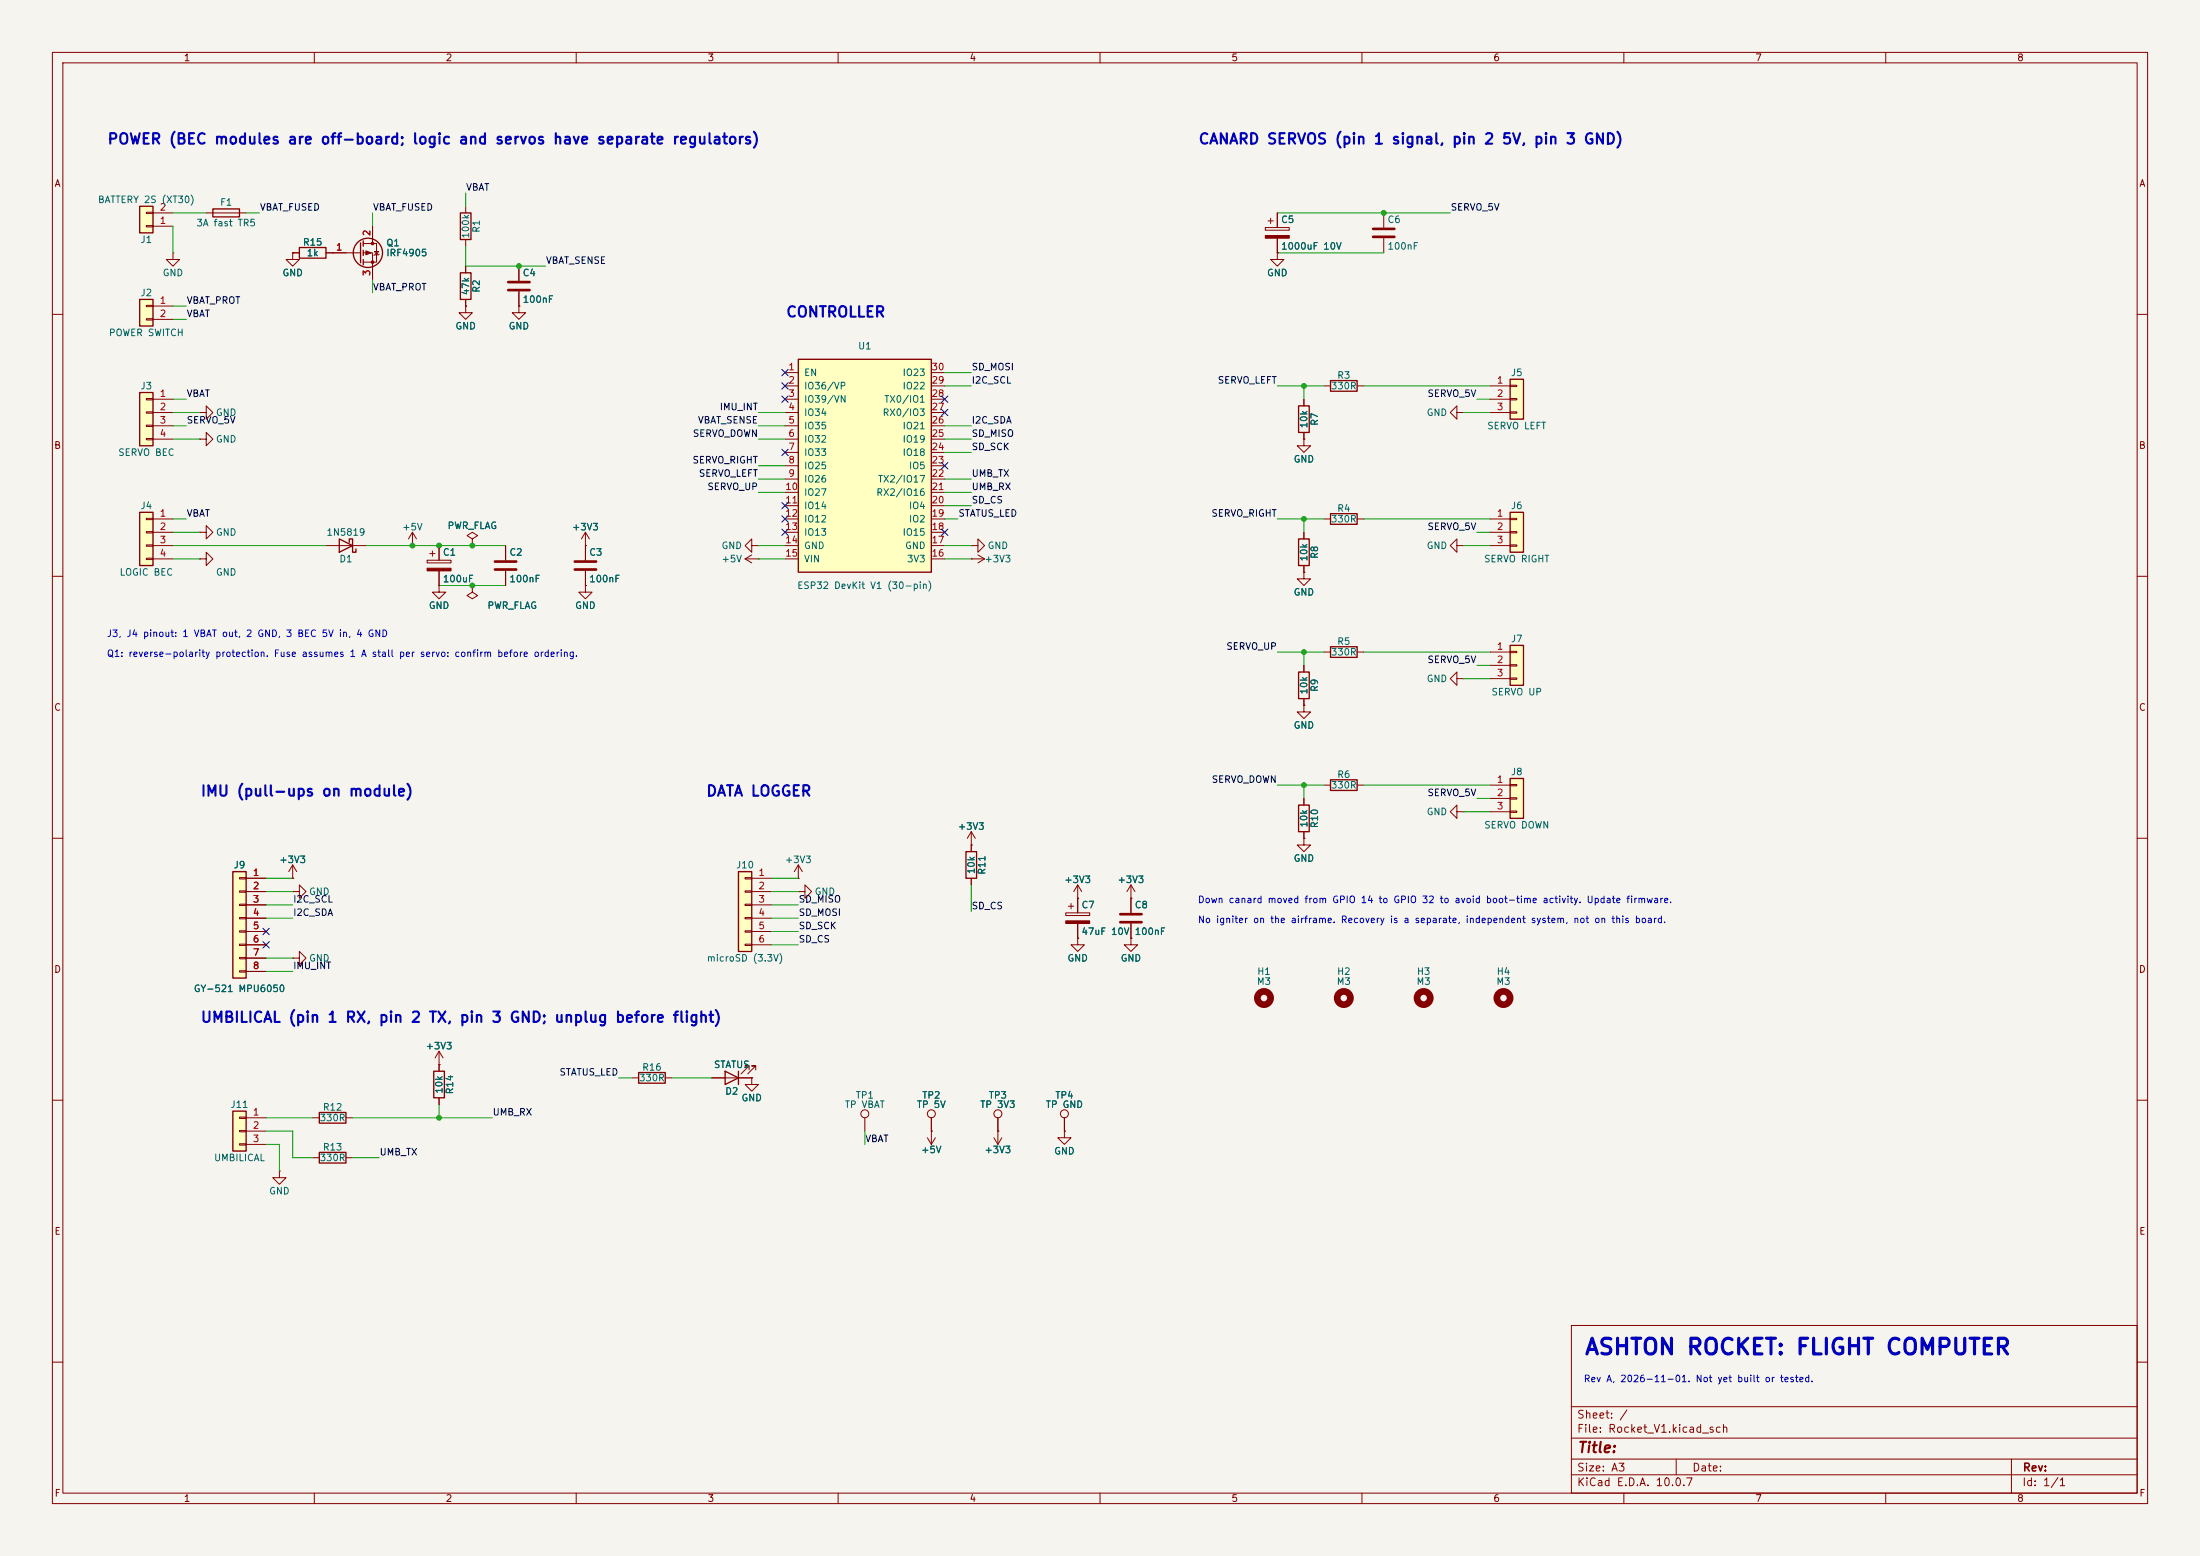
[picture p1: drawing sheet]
<svg xmlns="http://www.w3.org/2000/svg" width="420mm" height="297mm" viewBox="0 0 420 297" stroke-linecap="round" stroke-linejoin="round" font-family="sans-serif">
<path d="M0 0h420v297h-420z" fill="#f5f4ef" stroke="#f5f4ef" stroke-width=".19"/>
<g fill="none" stroke="#840000" stroke-width=".19">
<path d="M10 10h400v277h-400zM12 12h396v273h-396zM60 10v2M110 10v2M160 10v2M210 10v2M260 10v2M310 10v2M360 10v2M39.4 40.6h7.6M10 60h2M408 60h2"/>
<path d="M10 110h2M408 110h2M252.7 124.5h1.3M259.1 124.5h1.2M10 160h2M408 160h2M205.7 179.1v1.2h1.3l-1.3 1.3-1.2-1.3h1.2M205.7 179.1h.1M10 210h2M408 210h2M300 253h108v32h-108zM10 260h2"/>
<path d="M300 278.5h108M300 274.5h108M300 268.5h108M320 278.5v3M384 278.5v6.5M408 260h2M60 285v2M110 285v2M160 285v2M210 285v2M260 285v2M300 281.5h108"/>
<path d="M310 285v2M360 285v2"/>
</g>
<path d="M40.6 39.9h5.1v1.5h-5.1zM254 123.4h5.1v2.1h-5.1z" fill="none" stroke="#840000" stroke-width=".25"/>
<path d="M288.3 123.2h2.5v7.6h-2.5z" fill="#ffffc2"/>
<path d="M288.3 123.2h2.5v7.6h-2.5zM247.9 153.7h2v5.1h-2zM254 148.8h5.1v2.1h-5.1z" fill="none" stroke="#840000" stroke-width=".25"/>
<path d="M284.5 124.5h3.8M284.5 127h3.8M284.5 129.5h3.8M288.3 124.3h1.3v.3h-1.3zM288.3 126.9h1.3v.2h-1.3zM288.3 129.4h1.3v.3h-1.3zM248.9 152.4v1.3M248.9 158.8v1.2M252.7 149.9h1.3M259.1 149.9h1.2M278.1 154.9v-1.2l-1.2 1.2 1.2 1.3v-1.3h1.3M279.4 154.9h.1" fill="none" stroke="#840000" stroke-width=".19"/>
<g fill="none" stroke="#840000" stroke-width="1.3">
<circle cx="241.3" cy="190.5" r="1.27"/>
<circle cx="256.5" cy="190.5" r="1.27"/>
<circle cx="271.8" cy="190.5" r="1.27"/>
<circle cx="287" cy="190.5" r="1.27"/>
</g>
<path d="M152.4 68.6h25.4v40.6h-25.4z" fill="#ffffc2"/>
<path d="M152.4 68.6h25.4v40.6h-25.4z" fill="none" stroke="#840000" stroke-width=".25"/>
<g fill="none" stroke="#840000" stroke-width=".19">
<path d="M33 48.3v1.2h1.3l-1.3 1.3-1.3-1.3h1.3M33 48.3h.1M88.9 58.4v1.3h1.3l-1.3 1.3-1.3-1.3h1.3M88.9 58.4h.1M99.1 58.4v1.3h1.2l-1.2 1.3-1.3-1.3h1.3M99.1 58.4h.1M149.9 71.1h2.5M149.9 73.7h2.5M149.9 76.2h2.5M149.9 78.7h2.5M177.8 71.1h2.5M177.8 73.7h2.5"/>
<path d="M177.8 76.2h2.5M177.8 78.7h2.5M149.9 81.3h2.5M149.9 83.8h2.5M149.9 86.4h2.5M149.9 88.9h2.5M149.9 91.4h2.5M149.9 94h2.5M149.9 96.5h2.5M149.9 99.1h2.5M177.8 81.3h2.5M177.8 83.8h2.5"/>
<path d="M177.8 86.4h2.5M177.8 88.9h2.5M177.8 91.4h2.5M177.8 94h2.5M177.8 96.5h2.5M177.8 99.1h2.5M78.7 104.1h.1M78.7 101.6l-.7 1.3M78.7 101.6l.8 1.3M78.7 101.6v2.5M81.5 106.9h4.6v.5h-4.6zM82 105.7h1.1"/>
<path d="M82.5 105.2v1M83.8 104.1v2.8M83.8 109v2.8M90.2 102.9l1-.7-1-.6-1 .6 1 .7v1.2M90.2 104.1h.1M96.5 104.1v2.8M96.5 109v2.8M111.8 104.1h.1M111.8 101.6v5.3M111.8 109v2.8M111.8 101.6l-.8 1.3M111.8 101.6l.7 1.3"/>
<path d="M149.9 101.6h2.5M149.9 104.1h2.5M149.9 106.7h2.5M177.8 101.6h2.5M177.8 104.1h2.5M177.8 106.7h2.5M248.9 134.6v1.3h1.3l-1.3 1.3-1.3-1.3h1.3M248.9 134.6h.1M278.1 129.5v-1.2l-1.2 1.2 1.2 1.3v-1.3h1.3M279.4 129.5h.1"/>
</g>
<path d="M81.5 108.5h4.6v.5h-4.6z" fill="#840000" stroke="#840000" stroke-width=".19"/>
<path d="M94.5 107.2h4.1M94.5 108.7h4.1M109.7 107.2h4.1M109.7 108.7h4.1" fill="none" stroke="#840000" stroke-width=".51"/>
<path d="M26.7 39.4h2.5v5.1h-2.5z" fill="#ffffc2"/>
<path d="M26.7 39.4h2.5v5.1h-2.5z" fill="none" stroke="#840000" stroke-width=".25"/>
<path d="M27.9 43.1h1.3v.2h-1.3zM27.9 40.5h1.3v.3h-1.3zM29.2 43.2h3.8M29.2 40.6h3.8" fill="none" stroke="#840000" stroke-width=".19"/>
<path d="M26.7 74.9h2.5v10.2h-2.5z" fill="#ffffc2"/>
<path d="M26.7 74.9h2.5v10.2h-2.5z" fill="none" stroke="#840000" stroke-width=".25"/>
<g fill="none" stroke="#840000" stroke-width=".19">
<path d="M27.9 76.1h1.3v.2h-1.3zM27.9 78.6h1.3v.3h-1.3zM29.2 76.2h3.8M29.2 78.7h3.8M38.1 78.7h1.3v-1.2l1.2 1.2-1.2 1.3v-1.3M38.1 78.7h.1M27.9 81.2h1.3v.2h-1.3zM27.9 83.7h1.3v.2h-1.3zM29.2 81.3h3.8M29.2 83.8h3.8M38.1 83.8h1.3v-1.2l1.2 1.2-1.2 1.3v-1.3M38.1 83.8h.1"/>
<path d="M248.9 83.8v1.3h1.3l-1.3 1.3-1.3-1.3h1.3M248.9 83.8h.1M142.2 106.7l1.3 .7M142.2 106.7h2.6M143.5 104.1v-1.2l-1.3 1.2 1.3 1.3v-1.3h1.3M143.5 105.9l-1.3 .8M144.8 106.7h.1M144.8 104.1h.1"/>
</g>
<path d="M288.3 148.6h2.5v7.6h-2.5z" fill="#ffffc2"/>
<path d="M247.9 77.5h2v5.1h-2zM254 98h5.1v2.1h-5.1zM247.9 128.3h2v5.1h-2zM288.3 148.6h2.5v7.6h-2.5z" fill="none" stroke="#840000" stroke-width=".25"/>
<g fill="none" stroke="#840000" stroke-width=".19">
<path d="M248.9 76.2v1.3M248.9 82.6v1.2M252.7 99.1h1.3M259.1 99.1h1.2M90.2 111.8v1.2l1 .7-1 .6-1-.6 1-.7M90.2 111.8h.1M111.8 111.8v1.2h1.2l-1.2 1.3-1.3-1.3h1.3M111.8 111.8h.1M248.9 127v1.3M248.9 133.4v1.2M284.5 149.9h3.8M284.5 152.4h3.8"/>
<path d="M284.5 154.9h3.8M288.3 149.7h1.3v.3h-1.3zM288.3 152.3h1.3v.2h-1.3zM288.3 154.8h1.3v.3h-1.3zM55.9 170.2h1.2v-1.3l1.3 1.3-1.3 1.3v-1.3M55.9 170.2h.1M248.9 160v1.3h1.3l-1.3 1.3-1.3-1.3h1.3M248.9 160h.1"/>
</g>
<path d="M141 166.4h2.5v15.2h-2.5z" fill="#ffffc2"/>
<path d="M141 166.4h2.5v15.2h-2.5zM184.4 162.6h2v5h-2zM61 212.3h5v2.1h-5zM61 220h5v2h-5zM138.4 204.5l2.6 1.2-2.6 1.3zM141 204.5v2.5" fill="none" stroke="#840000" stroke-width=".25"/>
<g fill="none" stroke="#840000" stroke-width=".19">
<path d="M185.4 106.7h.1M185.4 106.7h2.6M186.7 105.9l1.3 .8M188 106.7l-1.3 .7M185.4 158.8v3.8M185.4 158.8l-.7 1.2M185.4 158.8l.8 1.2M142.2 167.5h1.3v.3h-1.3zM142.2 170.1h1.3v.2h-1.3zM142.2 172.6h1.3v.2h-1.3zM142.2 175.1h1.3v.3h-1.3zM142.2 177.7h1.3v.2h-1.3z"/>
<path d="M143.5 167.6h3.8M143.5 170.2h3.8M143.5 172.7h3.8M143.5 175.3h3.8M143.5 177.8h3.8M152.4 167.6h.1M152.4 170.2h1.3v-1.3l1.2 1.3-1.2 1.3v-1.3M152.4 170.2h.1M152.4 165.1l-.8 1.3M152.4 165.1l.8 1.3M152.4 165.1v2.5M185.4 161.3h.1"/>
<path d="M185.4 167.6v1.3M55.9 182.9h1.2v-1.3l1.3 1.3-1.3 1.3v-1.3M55.9 182.9h.1M142.2 180.2h1.3v.3h-1.3zM143.5 180.3h3.8M59.7 213.4h1.3M66 213.4h1.3M135.9 205.7h7.6M143 204.2v-.7h-.8h.8l-1.5 1.5M143.5 205.7v1.3h1.3l-1.3 1.3-1.3-1.3h1.3M143.5 205.7h.1M144.3 204.2v-.7h-.8h.8l-1.6 1.5"/>
<path d="M59.7 221h1.3M66 221h1.3"/>
</g>
<path d="M288.3 72.4h2.5v7.6h-2.5z" fill="#ffffc2"/>
<g fill="none" stroke="#840000" stroke-width=".25">
<path d="M57.1 47.2h5.1v2.1h-5.1zM68.8 46.4v3.8M69.3 46v1M69.3 47.8v1M69.3 49.5v1M288.3 72.4h2.5v7.6h-2.5zM64.8 102.9l2.5 1.2-2.5 1.3zM66.7 103.5v-.6h.6v2.5h.6v-.6"/>
<circle cx="70.2" cy="48.3" r="2.79"/>
</g>
<g fill="none" stroke="#840000" stroke-width=".19">
<path d="M55.9 48.3v1.2h1.2l-1.2 1.3-1.3-1.3h1.3M55.9 48.3h.1M55.9 48.3h1.2M62.2 48.3h6.6M69.3 46.5h2.6v3.5h-2.6M69.3 48.3h1.8v5M71.1 43.2v3.3M71.5 48h.8l-.4 .6zM72.4 48.5l-1 .3M278.1 78.7v-1.2l-1.2 1.2 1.2 1.3v-1.3h1.3M279.4 78.7h.1M284.5 73.7h3.8"/>
<path d="M284.5 76.2h3.8M284.5 78.7h3.8M288.3 73.5h1.3v.3h-1.3zM288.3 76.1h1.3v.2h-1.3zM288.3 78.6h1.3v.3h-1.3zM62.2 104.1h7.6M185.4 104.1h1.3v-1.2l1.3 1.2-1.3 1.3v-1.3M185.4 104.1h.1M55.9 167.6h.1M55.9 165.1l-.8 1.3M55.9 165.1l.7 1.3M55.9 165.1v2.5"/>
<path d="M165.1 213.4v2.5M177 217.2l.8 1.2M177.8 215.9h.1M177.8 213.4v5M178.6 217.2l-.8 1.2M189.7 217.2l.8 1.2M190.5 215.9h.1M190.5 213.4v5M191.3 217.2l-.8 1.2M203.2 215.9v1.3h1.3l-1.3 1.2-1.3-1.2h1.3M203.2 215.9h.1M203.2 213.4v2.5"/>
<circle cx="165.1" cy="212.6" r=".76"/>
<circle cx="177.8" cy="212.6" r=".76"/>
<circle cx="190.5" cy="212.6" r=".76"/>
<circle cx="203.2" cy="212.6" r=".76"/>
</g>
<g fill="#840000" stroke="#840000" stroke-width=".19">
<path d="M69.8 47.9l1.1 .4-1.1 .3z"/>
<circle cx="71.1" cy="46.5" r=".25"/>
<circle cx="71.1" cy="50" r=".25"/>
</g>
<path d="M26.7 97.8h2.5v10.2h-2.5z" fill="#ffffc2"/>
<path d="M26.7 97.8h2.5v10.2h-2.5z" fill="none" stroke="#840000" stroke-width=".25"/>
<g fill="none" stroke="#840000" stroke-width=".19">
<path d="M27.9 98.9h1.3v.3h-1.3zM29.2 99.1h3.8M27.9 101.5h1.3v.2h-1.3zM27.9 104h1.3v.3h-1.3zM27.9 106.6h1.3v.2h-1.3zM29.2 101.6h3.8M29.2 104.1h3.8M29.2 106.7h3.8M38.1 106.7h1.3v-1.3l1.2 1.3-1.2 1.3v-1.3M38.1 106.7h.1M38.1 101.6h1.3v-1.3l1.2 1.3-1.2 1.3v-1.3M38.1 101.6h.1"/>
<path d="M83.8 111.8v1.2h1.3l-1.3 1.3-1.3-1.3h1.3M83.8 111.8h.1"/>
</g>
<path d="M26.7 57.2h2.5v5h-2.5z" fill="#ffffc2"/>
<path d="M26.7 57.2h2.5v5h-2.5z" fill="none" stroke="#840000" stroke-width=".25"/>
<path d="M27.9 58.3h1.3v.2h-1.3zM29.2 58.4h3.8M27.9 60.8h1.3v.3h-1.3zM29.2 61h3.8" fill="none" stroke="#840000" stroke-width=".19"/>
<path d="M288.3 97.8h2.5v7.6h-2.5z" fill="#ffffc2"/>
<path d="M288.3 97.8h2.5v7.6h-2.5z" fill="none" stroke="#840000" stroke-width=".25"/>
<path d="M264.2 40.6v2.8M264.2 45.5v2.8M284.5 99.1h3.8M288.3 98.9h1.3v.3h-1.3zM278.1 104.1v-1.2l-1.2 1.2 1.2 1.3v-1.3h1.3M279.4 104.1h.1M284.5 101.6h3.8M284.5 104.1h3.8M288.3 101.5h1.3v.2h-1.3zM288.3 104h1.3v.3h-1.3zM215.9 179.1v1.2h1.3l-1.3 1.3-1.3-1.3h1.3M215.9 179.1h.1" fill="none" stroke="#840000" stroke-width=".19"/>
<path d="M262.1 43.7h4.1M262.1 45.2h4.1" fill="none" stroke="#840000" stroke-width=".51"/>
<path d="M44.4 212.1h2.6v7.6h-2.6z" fill="#ffffc2"/>
<path d="M87.9 40.6h2v5.1h-2zM87.9 52.1h2v5.1h-2zM254 72.6h5.1v2.1h-5.1zM247.9 102.9h2v5.1h-2zM44.4 212.1h2.6v7.6h-2.6zM82.8 204.5h2v5.1h-2zM121.9 204.7h5.1v2.1h-5.1z" fill="none" stroke="#840000" stroke-width=".25"/>
<g fill="none" stroke="#840000" stroke-width=".19">
<path d="M88.9 39.4v1.2M88.9 45.7v1.3M88.9 50.8v1.3M88.9 57.2v1.2M99.1 50.8v2.8M99.1 55.6v2.8M241.6 43.4h4.5v.5h-4.5zM242.1 42.2h1M242.6 41.7v1M243.8 48.3v1.2h1.3l-1.3 1.3-1.2-1.3h1.2M243.8 48.3h.1M243.8 40.6v2.8"/>
<path d="M243.8 45.5v2.8M252.7 73.7h1.3M259.1 73.7h1.2M248.9 109.2v1.3h1.3l-1.3 1.3-1.3-1.3h1.3M248.9 109.2h.1M248.9 101.6v1.3M248.9 108v1.2M203.5 174.2h4.5v.6h-4.5zM204 173h1M204.5 172.5v1M205.7 171.5h.1M205.7 168.9v5.3"/>
<path d="M205.7 176.3v2.8M205.7 168.9l-.7 1.3M205.7 168.9l.8 1.3M215.9 171.5h.1M215.9 168.9l-.8 1.3M215.9 168.9l.8 1.3M215.9 168.9v5.3M215.9 176.3v2.8M45.7 213.2h1.3v.3h-1.3zM45.7 215.8h1.3v.2h-1.3zM45.7 218.3h1.3v.3h-1.3zM47 213.4h3.8"/>
<path d="M47 215.9h3.8M47 218.4h3.8M83.8 203.2h.1M83.8 200.7l-.7 1.2M83.8 200.7l.8 1.2M83.8 200.7v3.8M83.8 209.6v1.2M120.6 205.7h1.3M127 205.7h1.3M53.3 223.5v1.3h1.3l-1.3 1.3-1.2-1.3h1.2M53.3 223.5h.1"/>
</g>
<g fill="#840000" stroke="#840000" stroke-width=".19">
<path d="M241.6 45h4.5v.5h-4.5z"/>
<path d="M203.5 175.8h4.5v.5h-4.5z"/>
</g>
<path d="M97 53.8h4.1M97 55.4h4.1M213.9 174.5h4M213.9 176h4" fill="none" stroke="#840000" stroke-width=".51"/>
<path d="M44.4 166.4h2.6v20.3h-2.6z" fill="#ffffc2"/>
<path d="M44.4 166.4h2.6v20.3h-2.6z" fill="none" stroke="#840000" stroke-width=".25"/>
<g fill="none" stroke="#840000" stroke-width=".19">
<path d="M55.9 48.3h.1M55.9 48.3h1.2M62.2 48.3h3.8M71.1 43.2v2.5M71.1 50.8v2.5M88.9 58.4h.1M88.9 50.8v1.3M88.9 57.2v1.2M99.1 58.4h.1M99.1 50.8v2.8M99.1 55.6v2.8M243.8 48.3h.1"/>
<path d="M243.8 40.6v2.8M243.8 45.5v2.8M248.9 76.2v1.3M248.9 83.8h.1M248.9 82.6v1.2M83.8 111.8h.1M83.8 104.1v2.8M83.8 109v2.8M90.2 104.1h.1M90.2 111.8h.1M96.5 104.1v2.8M96.5 109v2.8"/>
<path d="M111.8 104.1h.1M111.8 111.8h.1M111.8 104.1v2.8M111.8 109v2.8M248.9 109.2h.1M248.9 101.6v1.3M248.9 108v1.2M248.9 134.6h.1M248.9 127v1.3M248.9 133.4v1.2M248.9 152.4v1.3M248.9 158.8v1.2"/>
<path d="M45.7 167.5h1.3v.3h-1.3zM45.7 170.1h1.3v.2h-1.3zM45.7 172.6h1.3v.2h-1.3zM45.7 175.1h1.3v.3h-1.3zM45.7 177.7h1.3v.2h-1.3zM47 167.6h3.8M47 170.2h3.8M47 172.7h3.8M47 175.3h3.8M47 177.8h3.8M55.9 167.6h.1M185.4 161.3h.1"/>
<path d="M185.4 161.3v1.3M185.4 167.6v1.3M205.7 171.5h.1M205.7 179.1h.1M205.7 171.5v2.7M205.7 176.3v2.8M215.9 171.5h.1M215.9 179.1h.1M215.9 171.5v2.7M215.9 176.3v2.8M248.9 160h.1M45.7 180.2h1.3v.3h-1.3z"/>
<path d="M45.7 182.8h1.3v.2h-1.3zM45.7 185.3h1.3v.2h-1.3zM47 180.3h3.8M47 182.9h3.8M47 185.4h3.8M83.8 203.2h.1M83.8 203.2v1.3M83.8 209.6v1.2M135.9 205.7h2.5M141 205.7h2.5M143.5 205.7h.1M177.8 215.9h.1"/>
<path d="M177.8 213.4v2.5M190.5 215.9h.1M190.5 213.4v2.5M203.2 215.9h.1M203.2 213.4v2.5"/>
</g>
<g fill="none" stroke="#009600" stroke-width=".19">
<path d="M88.9 36.8v2.6M33 58.4h2.6M33 43.2v5.1M33 40.6h6.4M47 40.6h2.5M63.5 48.3h.1M71.1 40.6v2.6M71.1 53.3v2.6M88.9 47v3.8h15.2M243.8 40.6h33.1M243.8 48.3h20.4M33 76.2h2.6"/>
<path d="M33 78.7h5.1M33 61h2.6M144.8 78.7h5.1M180.3 73.7h5.1M180.3 71.1h5.1M243.8 73.7h8.9M248.9 73.7v2.5M260.3 73.7h24.2M279.4 78.7h5.1M281.9 76.2h2.6M33 99.1h2.6M33 83.8h5.1"/>
<path d="M33 81.3h2.6M144.8 88.9h5.1M144.8 83.8h5.1M144.8 81.3h5.1M144.8 91.4h5.1M144.8 94h5.1M180.3 99.1h2.6M180.3 83.8h5.1M180.3 81.3h5.1M180.3 91.4h5.1M180.3 96.5h5.1M180.3 94h5.1"/>
<path d="M180.3 86.4h5.1M243.8 99.1h8.9M248.9 99.1v2.5M260.3 99.1h24.2M33 106.7h5.1M33 101.6h5.1M33 104.1h29.2M69.8 104.1h26.7M83.8 111.8h12.7M144.8 106.7h5.1M144.8 104.1h5.1M180.3 106.7h5.1"/>
<path d="M180.3 104.1h5.1M279.4 104.1h5.1M281.9 101.6h2.6M243.8 124.5h8.9M248.9 124.5v2.5M260.3 124.5h24.2M279.4 129.5h5.1M281.9 127h2.6M243.8 149.9h8.9M248.9 149.9v2.5M260.3 149.9h24.2M279.4 154.9h5.1"/>
<path d="M281.9 152.4h2.6M50.8 172.7h5.1M50.8 170.2h5.1M50.8 167.6h5.1M50.8 175.3h5.1M147.3 172.7h5.1M147.3 170.2h5.1M147.3 167.6h5.1M147.3 175.3h5.1M147.3 177.8h5.1M185.4 168.9v5.1M50.8 185.4h5.1"/>
<path d="M50.8 182.9h5.1M147.3 180.3h5.1M50.8 215.9h5.1v5.1h3.8M50.8 213.4h8.9M50.8 218.4h2.5v5.1M67.3 213.4h26.7M83.8 210.8v2.6M118.1 205.7h2.5M128.3 205.7h7.6M165.1 215.9v2.5M67.3 221h5.1"/>
</g>
<g fill="none" stroke="#000084" stroke-width=".19">
<path d="M149.3 75.6l1.2 1.2M149.3 73.1l1.2 1.2M149.3 70.5l1.2 1.2M150.5 75.6l-1.2 1.2M150.5 73.1l-1.2 1.2M150.5 70.5l-1.2 1.2M179.7 78.1l1.2 1.2M179.7 75.6l1.2 1.2M180.9 78.1l-1.2 1.2M180.9 75.6l-1.2 1.2M149.3 95.9l1.2 1.2M149.3 85.8l1.2 1.2"/>
<path d="M149.3 98.5l1.2 1.2M150.5 95.9l-1.2 1.2M150.5 85.8l-1.2 1.2M150.5 98.5l-1.2 1.2M179.7 88.3l1.2 1.2M180.9 88.3l-1.2 1.2M149.3 101l1.2 1.2M150.5 101l-1.2 1.2M179.7 101l1.2 1.2M180.9 101l-1.2 1.2M50.2 179.7l1.2 1.2M50.2 177.2l1.2 1.2"/>
<path d="M51.4 179.7l-1.2 1.2M51.4 177.2l-1.2 1.2"/>
</g>
<g fill="#009600" stroke="#009600" stroke-width=".19">
<circle cx="78.7" cy="104.1" r=".46"/>
<circle cx="90.2" cy="111.8" r=".46"/>
<circle cx="83.8" cy="104.1" r=".46"/>
<circle cx="90.2" cy="104.1" r=".46"/>
<circle cx="99.1" cy="50.8" r=".46"/>
<circle cx="83.8" cy="213.4" r=".46"/>
<circle cx="248.9" cy="99.1" r=".46"/>
<circle cx="264.2" cy="40.6" r=".46"/>
<circle cx="248.9" cy="73.7" r=".46"/>
<circle cx="248.9" cy="124.5" r=".46"/>
<circle cx="248.9" cy="149.9" r=".46"/>
</g>
<text font-size="3" fill="#0000c2" x="302.4" y="259.3">ASHTON ROCKET: FLIGHT COMPUTER</text>
<g font-size="2" fill="#0000c2">
<text x="20.4" y="28">POWER (BEC modules are off-board; logic and servos have separate regulators)</text>
<text x="228.7" y="28">CANARD SERVOS (pin 1 signal, pin 2 5V, pin 3 GND)</text>
<text x="149.9" y="61">CONTROLLER</text>
<text x="38.2" y="152.5">IMU (pull-ups on module)</text>
<text x="134.7" y="152.5">DATA LOGGER</text>
<text x="38.2" y="195.7">UMBILICAL (pin 1 RX, pin 2 TX, pin 3 GND; unplug before flight)</text>
</g>
<text font-size="2" fill="#840000" x="301" y="277.8">Title:</text>
<g font-size="1.5" fill="#840000">
<text x="300.9" y="273.8">File: Rocket_V1.kicad_sch</text>
<text x="300.9" y="271.1">Sheet: /</text>
<text x="300.9" y="281.2">Size: A3</text>
<text x="322.9" y="281.2">Date:</text>
<text x="386" y="281.2">Rev:</text>
<text x="300.9" y="284">KiCad E.D.A. 10.0.7</text>
<text x="385.9" y="284">Id: 1/1</text>
</g>
<g font-size="1.3" fill="#840000">
<text x="35" y="12">1</text>
<text x="85" y="12">2</text>
<text x="135" y="12">3</text>
<text x="185" y="12">4</text>
<text x="235" y="12">5</text>
<text x="285" y="12">6</text>
<text x="335" y="12">7</text>
<text x="385" y="12">8</text>
<text x="10.3" y="36">A</text>
<text x="408.3" y="36">A</text>
<text x="10.2" y="86">B</text>
<text x="408.2" y="86">B</text>
<text x="10.2" y="136">C</text>
<text x="408.2" y="136">C</text>
<text x="10.2" y="186">D</text>
<text x="408.2" y="186">D</text>
<text x="10.3" y="236">E</text>
<text x="408.3" y="236">E</text>
<text x="10.3" y="286">F</text>
<text x="35" y="287">1</text>
<text x="85" y="287">2</text>
<text x="135" y="287">3</text>
<text x="185" y="287">4</text>
<text x="235" y="287">5</text>
<text x="285" y="287">6</text>
<text x="335" y="287">7</text>
<text x="385" y="287">8</text>
<text x="408.3" y="286">F</text>
</g>
<g font-size="1.3" fill="#006464">
<text x="18.6" y="39.1">BATTERY 2S (XT30)</text>
<text x="41.9" y="39.6">F1</text>
<text x="26.7" y="46.7">J1</text>
<text x="37.4" y="43.5">3A fast TR5</text>
<text x="57.7" y="47.2">R15</text>
<text x="73.6" y="47.3">Q1</text>
<text x="89.9" y="45.6" transform="rotate(-90 89.9 45.6)">100k</text>
<text x="91.9" y="44.5" transform="rotate(-90 91.9 44.5)">R1</text>
<text x="244.5" y="42.9">C5</text>
<text x="244.5" y="48">1000uF 10V</text>
<text x="264.8" y="42.9">C6</text>
<text x="264.8" y="48">100nF</text>
<text x="31" y="53">GND</text>
<text x="53.8" y="53">GND</text>
<text x="58.4" y="49.2">1k</text>
<text x="73.6" y="49.2">IRF4905</text>
<text x="99.7" y="53">C4</text>
<text x="241.8" y="53">GND</text>
<text x="26.7" y="56.8">J2</text>
<text x="89.9" y="56.5" transform="rotate(-90 89.9 56.5)">47k</text>
<text x="91.9" y="56" transform="rotate(-90 91.9 56)">R2</text>
<text x="99.7" y="58.1">100nF</text>
<text x="20.7" y="64.5">POWER SWITCH</text>
<text x="86.8" y="63.2">GND</text>
<text x="97" y="63.2">GND</text>
<text x="163.7" y="67">U1</text>
<text x="26.7" y="74.6">J3</text>
<text x="153.4" y="72.1">EN</text>
<text x="153.4" y="74.6">IO36/VP</text>
<text x="153.4" y="77.2">IO39/VN</text>
<text x="168.7" y="77.2">TX0/IO1</text>
<text x="172.2" y="74.6">IO22</text>
<text x="172.2" y="72.1">IO23</text>
<text x="254" y="74.6">330R</text>
<text x="255.2" y="72.6">R3</text>
<text x="288.3" y="72.1">J5</text>
<text x="41.1" y="79.7">GND</text>
<text x="153.4" y="79.7">IO34</text>
<text x="153.4" y="82.2">IO35</text>
<text x="168.4" y="79.7">RX0/IO3</text>
<text x="172.2" y="82.2">IO21</text>
<text x="249.9" y="81.9" transform="rotate(-90 249.9 81.9)">10k</text>
<text x="251.9" y="81.4" transform="rotate(-90 251.9 81.4)">R7</text>
<text x="272.3" y="79.7">GND</text>
<text x="283.8" y="82.2">SERVO LEFT</text>
<text x="22.5" y="87.3">SERVO BEC</text>
<text x="41.1" y="84.8">GND</text>
<text x="153.4" y="84.8">IO32</text>
<text x="153.4" y="87.3">IO33</text>
<text x="153.4" y="89.9">IO25</text>
<text x="172.2" y="87.3">IO18</text>
<text x="172.2" y="84.8">IO19</text>
<text x="173.4" y="89.9">IO5</text>
<text x="246.9" y="88.6">GND</text>
<text x="153.4" y="92.4">IO26</text>
<text x="153.4" y="94.9">IO27</text>
<text x="167.2" y="94.9">RX2/IO16</text>
<text x="167.5" y="92.4">TX2/IO17</text>
<text x="26.7" y="97.5">J4</text>
<text x="76.7" y="101.5">+5V</text>
<text x="85.3" y="101.3">PWR_FLAG</text>
<text x="109.1" y="101.5">+3V3</text>
<text x="153.4" y="97.5">IO14</text>
<text x="153.4" y="100">IO12</text>
<text x="173.4" y="100">IO2</text>
<text x="173.4" y="97.5">IO4</text>
<text x="254" y="100">330R</text>
<text x="255.2" y="98">R4</text>
<text x="288.3" y="97.5">J6</text>
<text x="41.1" y="102.6">GND</text>
<text x="62.2" y="102.6">1N5819</text>
<text x="64.7" y="107.6">D1</text>
<text x="84.4" y="106.4">C1</text>
<text x="97.1" y="106.4">C2</text>
<text x="112.4" y="106.4">C3</text>
<text x="137.6" y="107.6">+5V</text>
<text x="137.6" y="105.1">GND</text>
<text x="153.4" y="102.6">IO13</text>
<text x="153.4" y="105.1">GND</text>
<text x="153.4" y="107.6">VIN</text>
<text x="172.2" y="102.6">IO15</text>
<text x="172.7" y="105.1">GND</text>
<text x="173" y="107.6">3V3</text>
<text x="187.8" y="107.6">+3V3</text>
<text x="188.4" y="105.1">GND</text>
<text x="249.9" y="107.3" transform="rotate(-90 249.9 107.3)">10k</text>
<text x="251.9" y="106.8" transform="rotate(-90 251.9 106.8)">R8</text>
<text x="272.3" y="105.1">GND</text>
<text x="283.2" y="107.6">SERVO RIGHT</text>
<text x="22.7" y="110.2">LOGIC BEC</text>
<text x="41.1" y="110.2">GND</text>
<text x="84.4" y="111.5">100uF</text>
<text x="97.1" y="111.5">100nF</text>
<text x="112.4" y="111.5">100nF</text>
<text x="152.1" y="112.7">ESP32 DevKit V1 (30-pin)</text>
<text x="246.9" y="114">GND</text>
<text x="81.8" y="116.5">GND</text>
<text x="92.9" y="116.5">PWR_FLAG</text>
<text x="109.7" y="116.5">GND</text>
<text x="254" y="125.4">330R</text>
<text x="255.2" y="123.4">R5</text>
<text x="288.3" y="122.9">J7</text>
<text x="272.3" y="130.5">GND</text>
<text x="249.9" y="132.7" transform="rotate(-90 249.9 132.7)">10k</text>
<text x="251.9" y="132.2" transform="rotate(-90 251.9 132.2)">R9</text>
<text x="284.6" y="133">SERVO UP</text>
<text x="246.9" y="139.4">GND</text>
<text x="255.2" y="148.8">R6</text>
<text x="288.3" y="148.3">J8</text>
<text x="254" y="150.8">330R</text>
<text x="272.3" y="155.9">GND</text>
<text x="182.8" y="158.7">+3V3</text>
<text x="249.9" y="158.1" transform="rotate(-90 249.9 158.1)">10k</text>
<text x="251.9" y="158.2" transform="rotate(-90 251.9 158.2)">R10</text>
<text x="283.2" y="158.4">SERVO DOWN</text>
<text x="44.5" y="166.1">J9</text>
<text x="53.2" y="165">+3V3</text>
<text x="140.4" y="166.1">J10</text>
<text x="149.7" y="165">+3V3</text>
<text x="186.4" y="167" transform="rotate(-90 186.4 167)">10k</text>
<text x="188.4" y="167.1" transform="rotate(-90 188.4 167.1)">R11</text>
<text x="246.9" y="164.8">GND</text>
<text x="58.9" y="171.1">GND</text>
<text x="155.4" y="171.1">GND</text>
<text x="203.1" y="168.9">+3V3</text>
<text x="206.4" y="173.7">C7</text>
<text x="213.2" y="168.9">+3V3</text>
<text x="216.5" y="173.7">C8</text>
<text x="206.4" y="178.8">47uF 10V</text>
<text x="216.5" y="178.8">100nF</text>
<text x="58.9" y="183.8">GND</text>
<text x="134.8" y="183.8">microSD (3.3V)</text>
<text x="203.7" y="183.8">GND</text>
<text x="213.8" y="183.8">GND</text>
<text x="36.9" y="189.7">GY-521 MPU6050</text>
<text x="239.8" y="188.3">M3</text>
<text x="239.9" y="186.4">H1</text>
<text x="255.1" y="188.3">M3</text>
<text x="255.1" y="186.4">H2</text>
<text x="270.3" y="188.3">M3</text>
<text x="270.4" y="186.4">H3</text>
<text x="285.6" y="188.3">M3</text>
<text x="285.6" y="186.4">H4</text>
<text x="81.2" y="200.6">+3V3</text>
<text x="84.8" y="208.9" transform="rotate(-90 84.8 208.9)">10k</text>
<text x="86.8" y="209" transform="rotate(-90 86.8 209)">R14</text>
<text x="121.9" y="206.7">330R</text>
<text x="122.5" y="204.7">R16</text>
<text x="136.2" y="204.2">STATUS</text>
<text x="138.3" y="209.2">D2</text>
<text x="43.9" y="211.8">J11</text>
<text x="60.9" y="214.3">330R</text>
<text x="61.5" y="212.3">R12</text>
<text x="141.4" y="210.5">GND</text>
<text x="161.2" y="211.8">TP VBAT</text>
<text x="163.2" y="210">TP1</text>
<text x="174.9" y="211.8">TP 5V</text>
<text x="175.9" y="210">TP2</text>
<text x="187" y="211.8">TP 3V3</text>
<text x="188.6" y="210">TP3</text>
<text x="199.5" y="211.8">TP GND</text>
<text x="201.3" y="210">TP4</text>
<text x="40.8" y="221.9">UMBILICAL</text>
<text x="60.9" y="221.9">330R</text>
<text x="61.5" y="219.9">R13</text>
<text x="175.7" y="220.4">+5V</text>
<text x="187.8" y="220.4">+3V3</text>
<text x="201.1" y="220.7">GND</text>
<text x="51.3" y="228.3">GND</text>
</g>
<g font-size="1.3" fill="#a90000">
<text x="30.4" y="40.5">2</text>
<text x="30.4" y="43">1</text>
<text x="71" y="45.2" transform="rotate(-90 71 45.2)">2</text>
<text x="64" y="48.1">1</text>
<text x="71" y="52.8" transform="rotate(-90 71 52.8)">3</text>
<text x="30.4" y="58.3">1</text>
<text x="30.4" y="60.8">2</text>
<text x="150.4" y="71">1</text>
<text x="177.7" y="71">30</text>
<text x="30.4" y="76.1">1</text>
<text x="150.4" y="73.5">2</text>
<text x="150.4" y="76.1">3</text>
<text x="177.7" y="76.1">28</text>
<text x="177.7" y="73.5">29</text>
<text x="285.7" y="73.5">1</text>
<text x="285.7" y="76.1">2</text>
<text x="30.4" y="78.6">2</text>
<text x="30.4" y="81.1">3</text>
<text x="30.4" y="83.7">4</text>
<text x="150.4" y="78.6">4</text>
<text x="150.4" y="81.1">5</text>
<text x="150.4" y="83.7">6</text>
<text x="177.7" y="83.7">25</text>
<text x="177.7" y="81.1">26</text>
<text x="177.7" y="78.6">27</text>
<text x="285.7" y="78.6">3</text>
<text x="150.4" y="86.2">7</text>
<text x="150.4" y="88.8">8</text>
<text x="177.7" y="88.8">23</text>
<text x="177.7" y="86.2">24</text>
<text x="149.8" y="93.8">10</text>
<text x="150.4" y="91.3">9</text>
<text x="177.7" y="93.8">21</text>
<text x="177.7" y="91.3">22</text>
<text x="30.4" y="98.9">1</text>
<text x="30.4" y="101.5">2</text>
<text x="149.8" y="96.4">11</text>
<text x="149.8" y="98.9">12</text>
<text x="149.8" y="101.5">13</text>
<text x="177.7" y="101.5">18</text>
<text x="177.7" y="98.9">19</text>
<text x="177.7" y="96.4">20</text>
<text x="285.7" y="98.9">1</text>
<text x="285.7" y="101.5">2</text>
<text x="30.4" y="104">3</text>
<text x="30.4" y="106.5">4</text>
<text x="149.8" y="104">14</text>
<text x="149.8" y="106.5">15</text>
<text x="177.7" y="106.5">16</text>
<text x="177.7" y="104">17</text>
<text x="285.7" y="104">3</text>
<text x="285.7" y="124.3">1</text>
<text x="285.7" y="126.9">2</text>
<text x="285.7" y="129.4">3</text>
<text x="285.7" y="149.7">1</text>
<text x="285.7" y="152.3">2</text>
<text x="285.7" y="154.8">3</text>
<text x="48.2" y="167.5">1</text>
<text x="144.7" y="167.5">1</text>
<text x="48.2" y="170">2</text>
<text x="48.2" y="172.6">3</text>
<text x="144.7" y="170">2</text>
<text x="144.7" y="172.6">3</text>
<text x="48.2" y="175.1">4</text>
<text x="48.2" y="177.7">5</text>
<text x="144.7" y="175.1">4</text>
<text x="144.7" y="177.7">5</text>
<text x="48.2" y="180.2">6</text>
<text x="48.2" y="182.7">7</text>
<text x="48.2" y="185.3">8</text>
<text x="144.7" y="180.2">6</text>
<text x="48.2" y="213.2">1</text>
<text x="48.2" y="215.8">2</text>
<text x="48.2" y="218.3">3</text>
</g>
<g font-size="1.3" fill="#0f0f0f">
<text x="49.5" y="40.5">VBAT_FUSED</text>
<text x="71.1" y="40.5">VBAT_FUSED</text>
<text x="88.9" y="36.7">VBAT</text>
<text x="276.8" y="40.5">SERVO_5V</text>
<text x="104.1" y="50.7">VBAT_SENSE</text>
<text x="35.5" y="58.3">VBAT_PROT</text>
<text x="71.1" y="55.8">VBAT_PROT</text>
<text x="35.5" y="60.8">VBAT</text>
<text x="185.4" y="71">SD_MOSI</text>
<text x="35.5" y="76.1">VBAT</text>
<text x="185.4" y="73.5">I2C_SCL</text>
<text x="232.4" y="73.5">SERVO_LEFT</text>
<text x="272.4" y="76.1">SERVO_5V</text>
<text x="35.5" y="81.2">SERVO_5V</text>
<text x="132.2" y="83.7">SERVO_DOWN</text>
<text x="133.1" y="81.2">VBAT_SENSE</text>
<text x="137.3" y="78.6">IMU_INT</text>
<text x="185.4" y="81.2">I2C_SDA</text>
<text x="185.4" y="83.7">SD_MISO</text>
<text x="132.1" y="88.8">SERVO_RIGHT</text>
<text x="185.4" y="86.2">SD_SCK</text>
<text x="133.3" y="91.3">SERVO_LEFT</text>
<text x="134.9" y="93.9">SERVO_UP</text>
<text x="185.4" y="91.3">UMB_TX</text>
<text x="185.4" y="93.9">UMB_RX</text>
<text x="35.5" y="98.9">VBAT</text>
<text x="182.9" y="98.9">STATUS_LED</text>
<text x="185.4" y="96.4">SD_CS</text>
<text x="231.2" y="98.9">SERVO_RIGHT</text>
<text x="272.4" y="101.5">SERVO_5V</text>
<text x="234" y="124.3">SERVO_UP</text>
<text x="272.4" y="126.9">SERVO_5V</text>
<text x="231.2" y="149.7">SERVO_DOWN</text>
<text x="272.4" y="152.3">SERVO_5V</text>
<text x="55.9" y="172.6">I2C_SCL</text>
<text x="152.4" y="172.6">SD_MISO</text>
<text x="185.4" y="173.9">SD_CS</text>
<text x="55.9" y="175.1">I2C_SDA</text>
<text x="152.4" y="177.7">SD_SCK</text>
<text x="152.4" y="175.1">SD_MOSI</text>
<text x="55.9" y="185.3">IMU_INT</text>
<text x="152.4" y="180.2">SD_CS</text>
<text x="106.7" y="205.6">STATUS_LED</text>
<text x="94" y="213.2">UMB_RX</text>
<text x="72.4" y="220.9">UMB_TX</text>
<text x="165.1" y="218.3">VBAT</text>
</g>
<g font-size="1.3" fill="#0000c2">
<text x="20.3" y="121.9">J3, J4 pinout: 1 VBAT out, 2 GND, 3 BEC 5V in, 4 GND</text>
<text x="20.3" y="125.7">Q1: reverse-polarity protection. Fuse assumes 1 A stall per servo: confirm before ordering.</text>
<text x="228.6" y="172.7">Down canard moved from GPIO 14 to GPIO 32 to avoid boot-time activity. Update firmware.</text>
<text x="228.6" y="176.5">No igniter on the airframe. Recovery is a separate, independent system, not on this board.</text>
<text x="302.2" y="264.1">Rev A, 2026-11-01. Not yet built or tested.</text>
</g>
</svg>
